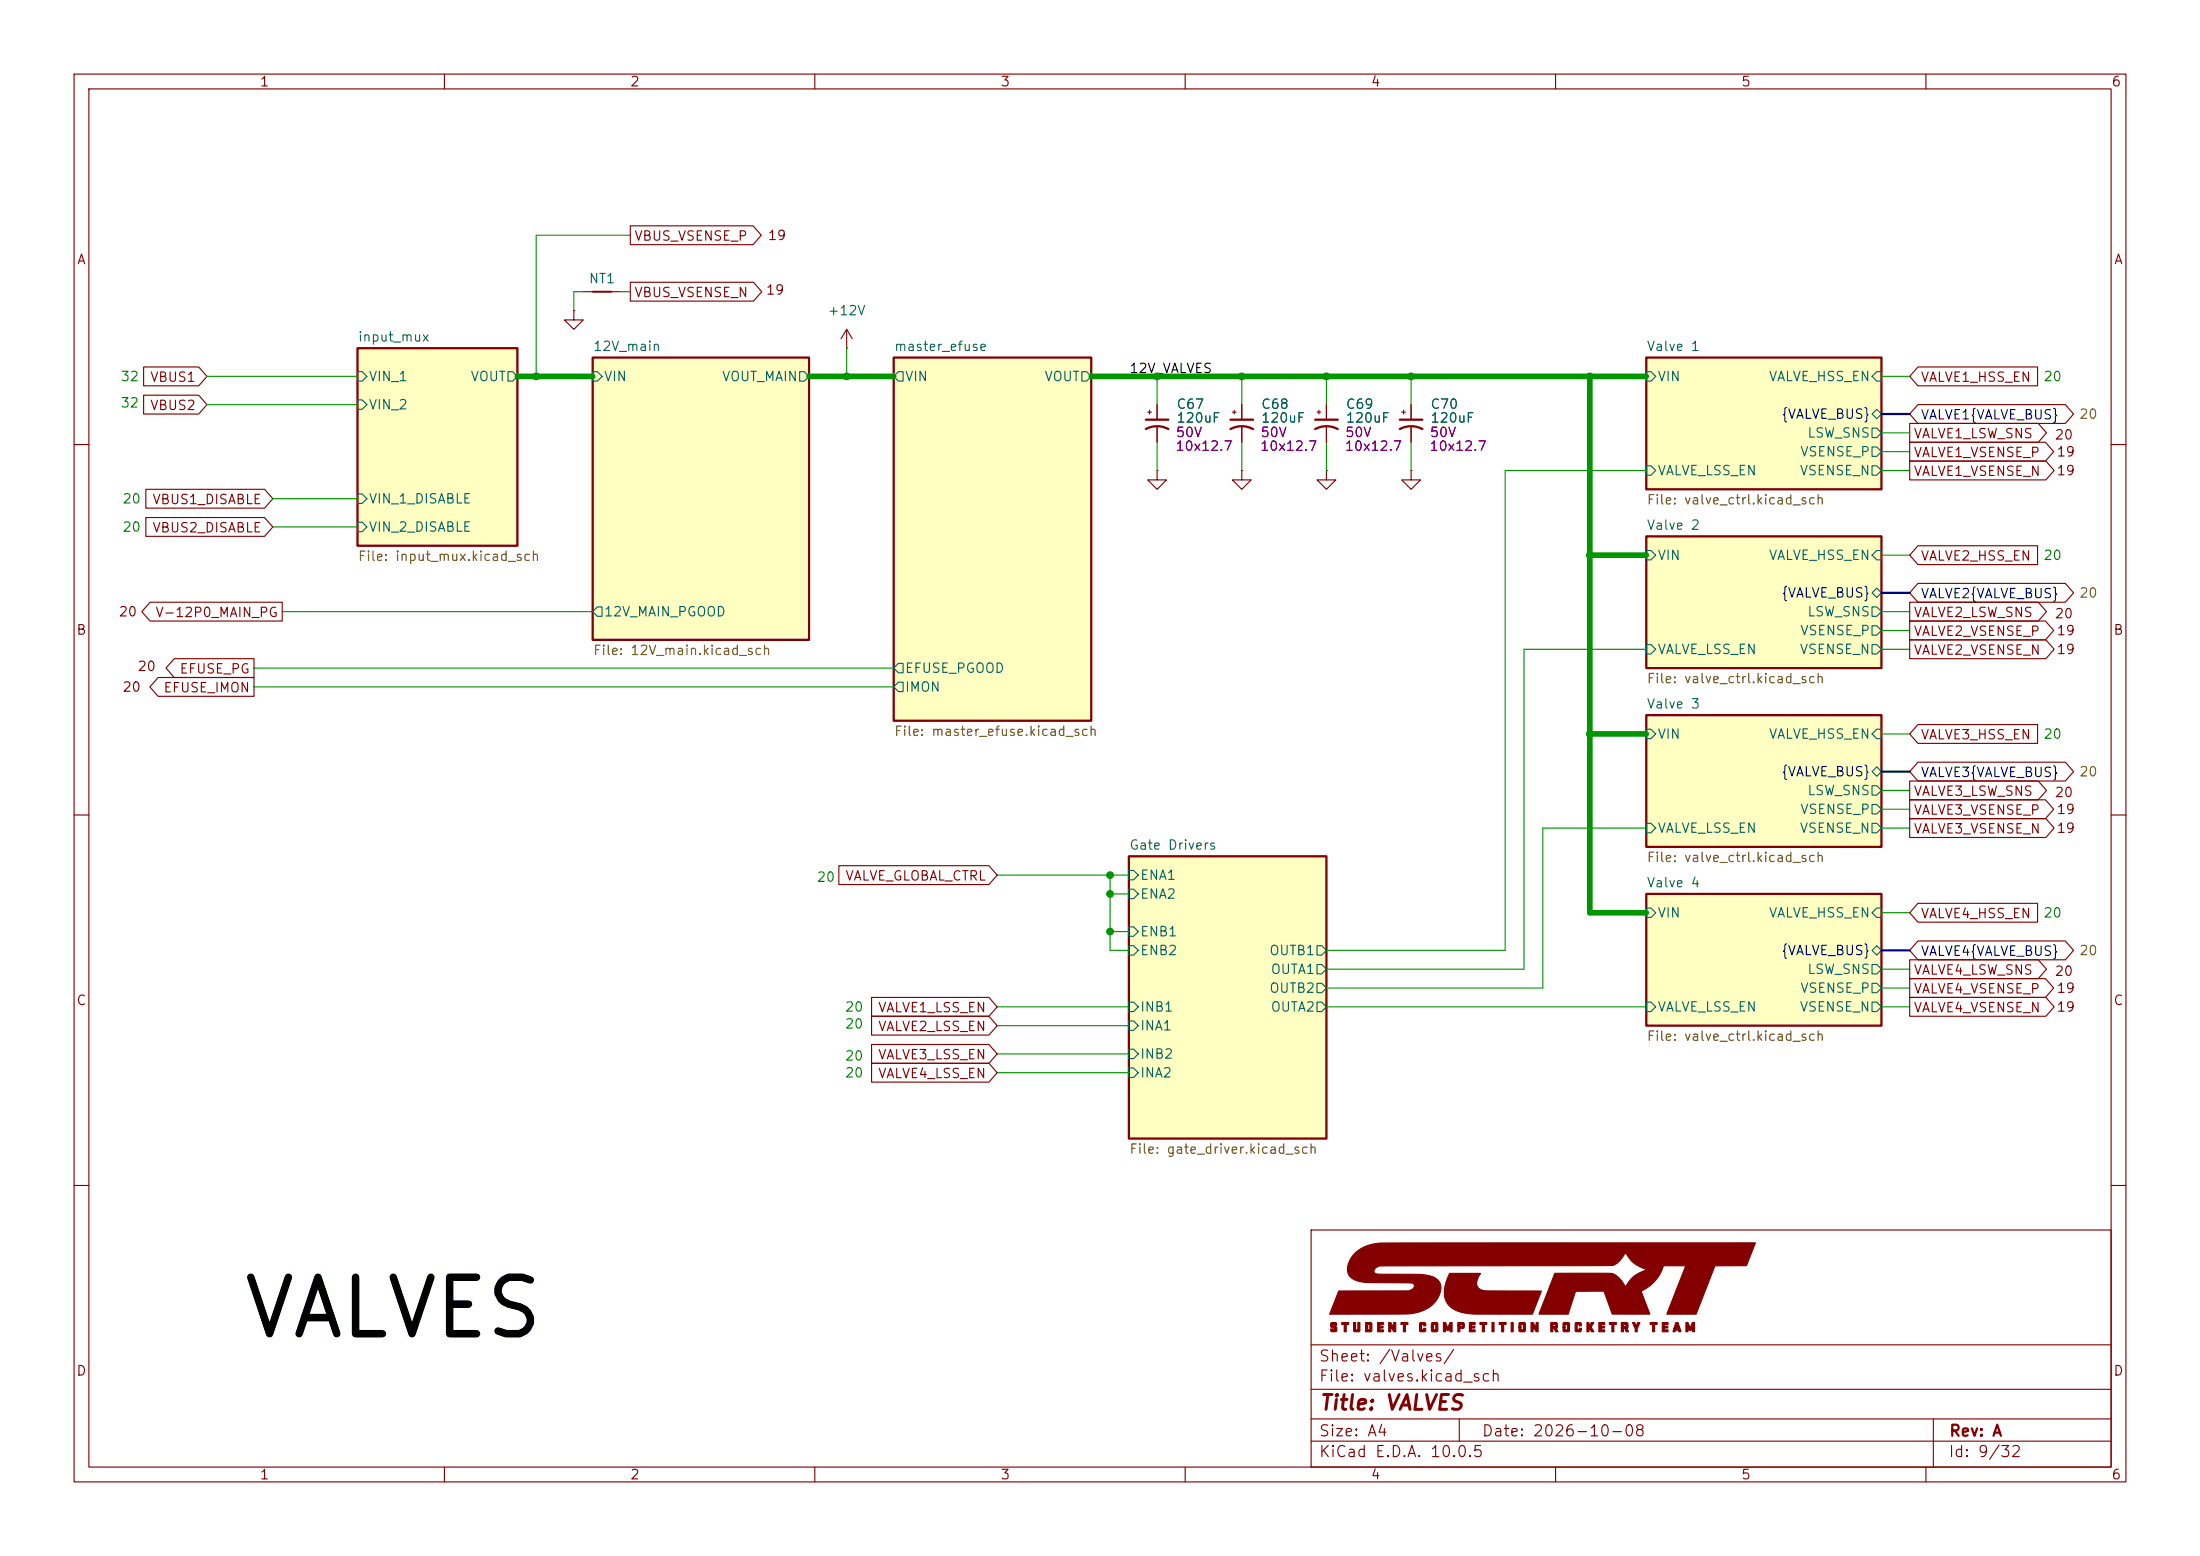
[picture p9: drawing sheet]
<svg xmlns="http://www.w3.org/2000/svg" width="297mm" height="210mm" viewBox="0 0 297 210" stroke-linecap="round" stroke-linejoin="round" font-family="sans-serif">
<g fill="none" stroke="#840000" stroke-width=".15">
<path d="M10 10h277v190h-277zM12 12h273v186h-273zM60 10v2M110 10v2M160 10v2M210 10v2M260 10v2M78.7 39.4h5.1M85.1 30.5h16.6l1.1 1.3-1.1 1.2h-16.6zM85.1 38.1h16.6l1.1 1.3-1.1 1.2h-16.6zM19.4 49.5h7.4l1.1 1.3-1.1 1.3h-7.4zM19.4 53.3h7.4l1.1 1.3-1.1 1.3h-7.4z"/>
<path d="M77.5 41.9v1.3h1.2l-1.2 1.3-1.3-1.3h1.3M77.5 41.9h.1M114.3 47h.1M114.3 44.5l-.8 1.2M114.3 44.5l.8 1.2M114.3 44.5v2.5M154.9 55.6h.5M155.2 55.4v.5M156.2 54.6v2M156.2 57.7v2M166.4 55.6h.5M166.6 55.4v.5"/>
<path d="M167.6 54.6v2M167.6 57.7v2M177.8 55.6h.5M178.1 55.4v.5M179.1 54.6v2M179.1 57.7v2M189.2 55.6h.5M189.5 55.4v.5M190.5 54.6v2M190.5 57.7v2M257.8 57.1h17.4l1.1 1.3-1.1 1.3h-17.4zM257.8 59.7h18.3l1.1 1.3-1.1 1.2h-18.3z"/>
<path d="M258.9 49.5h16.2v2.6h-16.2l-1.1-1.3zM258.9 54.6h19.9l1.1 1.3-1.1 1.3h-19.9l-1.1-1.3zM10 60h2M19.7 66h16l1.1 1.3-1.1 1.3h-16zM19.7 69.8h16l1.1 1.3-1.1 1.3h-16zM156.2 63.5v1.3h1.3l-1.3 1.2-1.3-1.2h1.3M156.2 63.5h.1M167.6 63.5v1.3h1.3l-1.3 1.2-1.2-1.2h1.2M167.6 63.5h.1M179.1 63.5v1.3h1.2l-1.2 1.2-1.3-1.2h1.3M179.1 63.5h.1M190.5 63.5v1.3h1.3l-1.3 1.2-1.3-1.2h1.3"/>
<path d="M190.5 63.5h.1M257.8 62.2h18.4l1.1 1.3-1.1 1.3h-18.4zM258.9 73.7h16.2v2.5h-16.2l-1.1-1.3zM258.9 78.7h19.9l1.1 1.3-1.1 1.3h-19.9l-1.1-1.3zM285 60h2M20.3 81.3h17.8v2.5h-17.8l-1.2-1.2zM21.3 91.4h13v2.6h-13l-1.1-1.3zM23.5 88.9h10.8v2.5h-10.8l-1.1-1.2zM257.8 81.3h17.4l1.1 1.3-1.1 1.2h-17.4zM257.8 86.4h18.4l1.1 1.2-1.1 1.3h-18.4zM257.8 83.8h18.3l1.1 1.3-1.1 1.3h-18.3zM258.9 97.8h16.2v2.5h-16.2l-1.1-1.2z"/>
<path d="M10 110h2M113.2 116.8h20.3l1.1 1.3-1.1 1.3h-20.3zM257.8 110.5h18.4l1.1 1.3-1.1 1.2h-18.4zM257.8 105.4h17.4l1.1 1.3-1.1 1.3h-17.4zM257.8 107.9h18.3l1.1 1.3-1.1 1.3h-18.3zM258.9 102.9h19.9l1.1 1.2-1.1 1.3h-19.9l-1.1-1.3zM285 110h2M117.7 137.2h15.8l1.1 1.2-1.1 1.3h-15.8zM117.7 134.6h15.8l1.1 1.3-1.1 1.3h-15.8zM257.8 129.5h17.4l1.1 1.3-1.1 1.3h-17.4zM257.8 134.6h18.4l1.1 1.3-1.1 1.3h-18.4zM257.8 132.1h18.3l1.1 1.3-1.1 1.2h-18.3z"/>
<path d="M258.9 121.9h16.2v2.6h-16.2l-1.1-1.3zM258.9 127h19.9l1.1 1.3-1.1 1.2h-19.9l-1.1-1.2zM117.7 143.5h15.8l1.1 1.3-1.1 1.3h-15.8zM117.7 141h15.8l1.1 1.2-1.1 1.3h-15.8zM10 160h2M177 166h108v32h-108zM285 160h2M60 198v2M110 198v2M160 198v2M177 194.5h108M177 191.5h108"/>
<path d="M177 187.5h108M177 181.5h108M197 191.5v3M210 198v2M260 198v2M261 191.5v6.5"/>
</g>
<g fill="#840000" stroke="#840000" stroke-width=".15">
<path d="M179.7 178.5h.6l.1 .1 .1 .3-.6-.1v.1l.1 .1a.41 .41 0 0 1 .5 .2 .41 .41 0 0 1-.2 .5h-.5l-.2-.1v-.2l.6 .1v-.2h-.1a.42 .42 0 0 1-.5-.3 .42 .42 0 0 1 .1-.5z"/>
<path d="M181.1 178.5h1v.3h-.4v.9h-.2v-.9h-.4z"/>
<path d="M182.7 178.5h.3v1h.3v-1h.3v1.1l-.1 .1h-.7l-.1-.1z"/>
<path d="M184.4 178.5h.7l.1 .1v1l-.1 .1h-.7v-.6h.2v.4h.3v-.7h-.3v.3h-.2z"/>
<path d="M186 178.5h.8v.3h-.5v.2h.4v.2h-.4v.3h.5v.2h-.8z"/>
<path d="M187.5 178.5h.3l.4 .7v-.7h.2v1.2h-.2l-.4-.6-.1 .6h-.2z"/>
<path d="M189.1 178.5h1v.3h-.4v.9h-.2v-.9h-.4z"/>
<path d="M191.8 178.5h.6l.1 .1v.3h-.3v-.1h-.3v.7h.3v-.2h.3v.3l-.1 .1h-.6l-.2-.1v-1z"/>
<path d="M193.3 178.5h.7l.1 .1v1l-.1 .1h-.7l-.1-.1v-.5h.3v.4h.3v-.7h-.3v.3h-.3v-.5z"/>
<path d="M194.9 178.5h.3l.3 .7 .3-.7h.2v1.2h-.2v-.6l-.2 .4h-.3l-.2-.4v.6h-.2z"/>
<path d="M196.8 178.5h.4a.37 .37 0 0 1 .4 .1 .37 .37 0 0 1 .1 .4l-.1 .3h-.5v.4h-.3v-.8h.3v.1h.3v-.2h-.3v.1h-.3z"/>
<path d="M198.4 178.5h.7v.3h-.5v.2h.5v.2h-.5v.3h.5v.2h-.7z"/>
<path d="M199.8 178.5h.9v.3h-.3v.9h-.3v-.9h-.3z"/>
<path d="M201.4 178.5h.3v1.2h-.3z"/>
<path d="M202.4 178.5h.9v.3h-.3v.9h-.3v-.9h-.3z"/>
<path d="M204 178.5h.3v1.2h-.3z"/>
<path d="M205.2 178.5h.6l.1 .1v1l-.1 .1h-.6l-.1-.1v-.5h.2v.4h.4v-.7h-.4v.3h-.2v-.5z"/>
<path d="M206.7 178.5h.3l.4 .7v-.7h.2v1.2h-.2l-.4-.6v.6h-.3z"/>
<path d="M209.4 178.5h.3a.34 .34 0 0 1 .4 0 .34 .34 0 0 1 .2 .4v.3l-.2 .1 .2 .4h-.3l-.2-.4h-.2v.4h-.2v-.8h.2v.1h.4v-.2h-.4v.1h-.2z"/>
<path d="M211.1 178.5h.7l.1 .1v1l-.1 .1h-.7l-.1-.1v-.5h.3v.4h.3v-.7h-.3v.3h-.3v-.5z"/>
<path d="M212.8 178.5h.6l.1 .1v.3h-.3v-.1h-.3v.7h.3v-.2h.3v.3l-.1 .1h-.6l-.2-.1v-1z"/>
<path d="M214.2 178.5h.3v.5l.3-.5h.4l-.4 .6 .4 .6h-.3l-.4-.5v.5h-.3z"/>
<path d="M215.9 178.5h.7v.3h-.5v.2h.5v.2h-.5v.3h.5v.2h-.7z"/>
<path d="M217.3 178.5h.9v.3h-.3v.9h-.3v-.9h-.3z"/>
<path d="M218.9 178.5h.4a.34 .34 0 0 1 .4 0 .34 .34 0 0 1 .1 .4v.3l-.2 .1 .3 .4h-.4l-.2-.4h-.1v.4h-.3v-.8h.3v.1h.3v-.2h-.3v.1h-.3z"/>
<path d="M220.4 178.5h.3l.2 .5 .2-.5h.3l-.4 .8v.4h-.2v-.4z"/>
<path d="M222.8 178.5h.9v.3h-.3v.9h-.3v-.9h-.3z"/>
<path d="M224.4 178.5h.8v.3h-.5v.2h.4v.2h-.4v.3h.5v.2h-.8z"/>
<path d="M226.2 178.5h.3l.4 1.2a.25 .25 0 0 1-.3-.2h-.4a.22 .22 0 0 1-.1 .2 .22 .22 0 0 1-.2 0l.1-.5h.5l-.1-.3-.1 .3h-.3z"/>
<path d="M227.6 178.5h.3l.3 .7 .3-.7h.3v1.2h-.3v-.6l-.2 .4h-.2l-.2-.4v.6h-.3z"/>
<path d="M182.8 169.2a6.3 6.3 0 0 1 4.6-1.4l49.6-.1-1.2 3.1h-4.3l-2.5 6.6h-4l2.6-6.6h-3a5.6 5.6 0 0 1-3 3.5l1.1 3.1h-5l-1.1-2.9a.24 .24 0 0 0-.1-.2 .24 .24 0 0 0-.3 0h-3.5l-1 3.1h-3.9l2.1-5.5h7.6a3.5 3.5 0 0 1 2 1.8 4.6 4.6 0 0 1 2.7-2.3 4.5 4.5 0 0 1-2.7-2.3h-.1a2.78 2.78 0 0 1-1.7 1.7l-31.3 .1a.88 .88 0 0 0-.9 .8 .93 .93 0 0 0 1 .3h3.2a10.5 10.5 0 0 1 3.9 .4 1.67 1.67 0 0 1 .7 2.4 4.7 4.7 0 0 1-4 2.5l-10.8 .1 1.2-3.2h9.4a.69 .69 0 0 0 .8-.9 2.61 2.61 0 0 0-1.6-.2h-4.4a4.5 4.5 0 0 1-2.6-.8 2.26 2.26 0 0 1 .3-2.8z"/>
<path d="M195.7 171.9h4.2a1.52 1.52 0 0 0-.2 2l.3 .2a28.8 28.8 0 0 0 5.2 .1l2.9 .1-1.2 3.1h-5.8a11.3 11.3 0 0 1-4.6-.6 2.92 2.92 0 0 1-1.2-3.9z"/>
</g>
<g fill="#ffffc2" stroke="#ffffc2" stroke-width=".14">
<path d="M80 48.3h29.2v38.1h-29.2z"/>
<path d="M152.4 115.6h26.7v38.1h-26.7z"/>
<path d="M48.3 47h21.5v26.7h-21.5z"/>
<path d="M120.6 48.3h26.7v49h-26.7z"/>
<path d="M222.2 96.5h31.8v17.8h-31.8z"/>
<path d="M222.2 120.7h31.8v17.7h-31.8z"/>
<path d="M222.2 48.3h31.8v17.7h-31.8z"/>
<path d="M222.2 72.4h31.8v17.8h-31.8z"/>
</g>
<g fill="none" stroke="#840000" stroke-width=".3">
<path d="M48.3 47h21.5v26.7h-21.5zM80 48.3h29.2v38.1h-29.2zM120.6 48.3h26.7v49h-26.7zM154.7 57.9a3.2 3.2 0 0 1 3 0M154.7 56.6h3M166.1 57.9a3.2 3.2 0 0 1 3.1 0M166.1 56.6h3.1M177.5 57.9a3.2 3.2 0 0 1 3.1 0M177.5 56.6h3.1M189 57.9a3.2 3.2 0 0 1 3 0M189 56.6h3M222.2 48.3h31.8v17.7h-31.8z"/>
<path d="M222.2 72.4h31.8v17.8h-31.8zM222.2 96.5h31.8v17.8h-31.8zM152.4 115.6h26.7v38.1h-26.7zM222.2 120.7h31.8v17.7h-31.8z"/>
</g>
<g fill="none" stroke="#006464" stroke-width=".15">
<path d="M48.3 50.2h.6l.6 .6-.6 .6h-.6zM48.3 54h.6l.6 .6-.6 .6h-.6zM68.6 50.2h.6l.6 .6-.6 .6h-.6zM80 50.2h.6l.7 .6-.7 .6h-.6zM107.9 50.2h.7l.6 .6-.6 .6h-.7zM120.6 50.8l.7-.6h.6v1.2h-.6zM146 50.2h.7l.6 .6-.6 .6h-.7zM222.2 50.2h.7l.6 .6-.6 .6h-.7zM252.7 55.9l.7-.7 .6 .7-.6 .6zM252.7 57.8h.7l.6 .6-.6 .7h-.7zM253.4 50.2h.6v1.2h-.6l-.7-.6zM48.3 66.7h.6l.6 .6-.6 .6h-.6z"/>
<path d="M48.3 70.5h.6l.6 .6-.6 .7h-.6zM222.2 62.9h.7l.6 .6-.6 .6h-.7zM222.2 74.3h.7l.6 .6-.6 .7h-.7zM252.7 62.9h.7l.6 .6-.6 .6h-.7zM252.7 60.3h.7l.6 .7-.6 .6h-.7zM253.4 74.3h.6v1.3h-.6l-.7-.7zM80.6 81.9h.7v1.3h-.7l-.6-.6zM120.6 92.7l.7-.6h.6v1.2h-.6zM121.3 89.5h.6v1.3h-.6l-.7-.6zM222.2 98.4h.7l.6 .7-.6 .6h-.7zM222.2 87h.7l.6 .6-.6 .7h-.7zM252.7 80l.7-.6 .6 .6-.6 .6z"/>
<path d="M252.7 81.9h.7l.6 .7-.6 .6h-.7zM252.7 87h.7l.6 .6-.6 .7h-.7zM252.7 84.5h.7l.6 .6-.6 .6h-.7zM253.4 98.4h.6v1.3h-.6l-.7-.6zM152.4 117.5h.6l.7 .6-.7 .6h-.6zM222.2 111.1h.7l.6 .7-.6 .6h-.7zM252.7 104.1l.7-.6 .6 .6-.6 .7zM252.7 106h.7l.6 .7-.6 .6h-.7zM252.7 111.1h.7l.6 .7-.6 .6h-.7zM252.7 108.6h.7l.6 .6-.6 .7h-.7zM152.4 120h.6l.7 .7-.7 .6h-.6zM152.4 125.1h.6l.7 .6-.7 .7h-.6z"/>
<path d="M152.4 127.6h.6l.7 .7-.7 .6h-.6zM152.4 135.3h.6l.7 .6-.7 .6h-.6zM152.4 137.8h.6l.7 .6-.7 .7h-.6zM177.8 130.2h.6l.7 .6-.7 .6h-.6zM177.8 135.3h.6l.7 .6-.7 .6h-.6zM177.8 127.6h.6l.7 .7-.7 .6h-.6zM177.8 132.7h.6l.7 .7-.7 .6h-.6zM222.2 122.6h.7l.6 .6-.6 .6h-.7zM222.2 135.3h.7l.6 .6-.6 .6h-.7zM252.7 128.3l.7-.7 .6 .7-.6 .6zM252.7 130.2h.7l.6 .6-.6 .6h-.7zM252.7 135.3h.7l.6 .6-.6 .6h-.7z"/>
<path d="M252.7 132.7h.7l.6 .7-.6 .6h-.7zM253.4 122.6h.6v1.2h-.6l-.7-.6zM152.4 141.6h.6l.7 .6-.7 .7h-.6zM152.4 144.1h.6l.7 .7-.7 .6h-.6z"/>
</g>
<path d="M80 39.4h2.5" fill="none" stroke="#840000" stroke-width=".25"/>
<path d="M254 55.9h3.8M254 80h3.8M254 104.1h3.8M254 128.3h3.8" fill="none" stroke="#000084" stroke-width=".3"/>
<g fill="none" stroke="#009600" stroke-width=".15">
<path d="M78.7 39.4h-1.2v2.5M83.8 39.4h1.3M85.1 31.8h-12.7v19M27.9 50.8h20.4M27.9 54.6h20.4M114.3 47v3.8M152.4 50.8h38.1v3.8M156.2 50.8v3.8M156.2 59.7v3.8M167.6 50.8v3.8M167.6 59.7v3.8M179.1 50.8v3.8"/>
<path d="M179.1 59.7v3.8M190.5 59.7v3.8M254 50.8h3.8M254 58.4h3.8M36.8 71.1h11.5M36.8 67.3h11.5M222.2 63.5h-19v64.8h-24.1M254 63.5h3.8M254 74.9h3.8M254 61h3.8M34.3 92.7h86.3M34.3 90.2h86.3"/>
<path d="M38.1 82.6h41.9M222.2 87.6h-16.5v43.2h-26.6M254 87.6h3.8M254 82.6h3.8M254 99.1h3.8M254 85.1h3.8M134.6 118.1h17.8M149.9 118.1v10.2h2.5M222.2 111.8h-13.9v21.6h-29.2M254 111.8h3.8M254 109.2h3.8M254 106.7h3.8"/>
<path d="M134.6 138.4h17.8M134.6 135.9h17.8M149.9 125.7h2.5M149.9 120.7h2.5M179.1 135.9h43.1M254 135.9h3.8M254 133.4h3.8M254 130.8h3.8M254 123.2h3.8M134.6 142.2h17.8M134.6 144.8h17.8"/>
</g>
<path d="M69.8 50.8h10.2M109.2 50.8h11.4M147.3 50.8h74.9M214.6 50.8v72.4h7.6M214.6 74.9h7.6M214.6 99.1h7.6" fill="none" stroke="#009600" stroke-width=".76"/>
<g fill="#009600" stroke="#009600" stroke-width=".14">
<circle cx="149.9" cy="125.7" r=".46"/>
<circle cx="72.4" cy="50.8" r=".46"/>
<circle cx="149.9" cy="120.7" r=".46"/>
<circle cx="149.9" cy="118.1" r=".46"/>
<circle cx="167.6" cy="50.8" r=".46"/>
<circle cx="156.2" cy="50.8" r=".46"/>
<circle cx="114.3" cy="50.8" r=".46"/>
<circle cx="214.6" cy="50.8" r=".46"/>
<circle cx="179.1" cy="50.8" r=".46"/>
<circle cx="214.6" cy="74.9" r=".46"/>
<circle cx="190.5" cy="50.8" r=".46"/>
<circle cx="214.6" cy="99.1" r=".46"/>
</g>
<text font-size="7.6" x="32.4" y="182.3">VALVES</text>
<text font-size="2" fill="#840000" x="178" y="190.8">Title: VALVES</text>
<g font-size="1.5" fill="#840000">
<text x="178" y="184.1">Sheet: /Valves/</text>
<text x="178" y="186.8">File: valves.kicad_sch</text>
<text x="178" y="197">KiCad E.D.A. 10.0.5</text>
<text x="178" y="194.2">Size: A4</text>
<text x="200" y="194.2">Date: 2026-10-08</text>
<text x="263" y="197">Id: 9/32</text>
<text x="263" y="194.2">Rev: A</text>
</g>
<g font-size="1.3" fill="#840000">
<text x="35" y="12">1</text>
<text x="85" y="12">2</text>
<text x="135" y="12">3</text>
<text x="185" y="12">4</text>
<text x="235" y="12">5</text>
<text x="285" y="12">6</text>
<text x="10.3" y="36">A</text>
<text x="85.5" y="32.8">VBUS_VSENSE_P</text>
<text x="285.3" y="36">A</text>
<text x="85.5" y="40.4">VBUS_VSENSE_N</text>
<text x="20.2" y="51.9">VBUS1</text>
<text x="259.2" y="51.9">VALVE1_HSS_EN</text>
<text x="20.2" y="55.7">VBUS2</text>
<text x="258.3" y="59.5">VALVE1_LSW_SNS</text>
<text x="258.3" y="64.6">VALVE1_VSENSE_N</text>
<text x="258.3" y="62">VALVE1_VSENSE_P</text>
<text x="20.5" y="68.4">VBUS1_DISABLE</text>
<text x="20.5" y="72.2">VBUS2_DISABLE</text>
<text x="259.2" y="76">VALVE2_HSS_EN</text>
<text x="20.9" y="83.6">V-12P0_MAIN_PG</text>
<text x="258.3" y="83.6">VALVE2_LSW_SNS</text>
<text x="10.2" y="86">B</text>
<text x="258.3" y="88.7">VALVE2_VSENSE_N</text>
<text x="258.3" y="86.1">VALVE2_VSENSE_P</text>
<text x="285.2" y="86">B</text>
<text x="22" y="93.8">EFUSE_IMON</text>
<text x="24.2" y="91.2">EFUSE_PG</text>
<text x="259.2" y="100.1">VALVE3_HSS_EN</text>
<text x="258.3" y="107.7">VALVE3_LSW_SNS</text>
<text x="258.3" y="112.8">VALVE3_VSENSE_N</text>
<text x="258.3" y="110.3">VALVE3_VSENSE_P</text>
<text x="114" y="119.2">VALVE_GLOBAL_CTRL</text>
<text x="259.2" y="124.2">VALVE4_HSS_EN</text>
<text x="258.3" y="131.9">VALVE4_LSW_SNS</text>
<text x="10.2" y="136">C</text>
<text x="118.4" y="136.9">VALVE1_LSS_EN</text>
<text x="258.3" y="136.9">VALVE4_VSENSE_N</text>
<text x="258.3" y="134.4">VALVE4_VSENSE_P</text>
<text x="285.2" y="136">C</text>
<text x="118.4" y="139.5">VALVE2_LSS_EN</text>
<text x="118.4" y="143.3">VALVE3_LSS_EN</text>
<text x="118.4" y="145.8">VALVE4_LSS_EN</text>
<text x="10.2" y="186">D</text>
<text x="285.2" y="186">D</text>
<text x="35" y="200">1</text>
<text x="85" y="200">2</text>
<text x="135" y="200">3</text>
<text x="185" y="200">4</text>
<text x="235" y="200">5</text>
<text x="285" y="200">6</text>
</g>
<g font-size="1.3" fill="#710203">
<text x="103.6" y="32.7">19</text>
<text x="103.3" y="40.1">19</text>
<text x="277.3" y="59.6">20</text>
<text x="277.6" y="64.5">19</text>
<text x="277.6" y="61.9">19</text>
<text x="15.9" y="83.5">20</text>
<text x="277.3" y="83.8">20</text>
<text x="277.6" y="88.6">19</text>
<text x="277.6" y="86.1">19</text>
<text x="16.4" y="93.7">20</text>
<text x="18.5" y="90.9">20</text>
<text x="277.3" y="107.9">20</text>
<text x="277.6" y="110.2">19</text>
<text x="277.6" y="112.7">19</text>
<text x="277.3" y="132">20</text>
<text x="277.6" y="136.9">19</text>
<text x="277.6" y="134.3">19</text>
</g>
<g font-size="1.3" fill="#006464">
<text x="79.4" y="38.6">NT1</text>
<text x="48.2" y="46.4">input_mux</text>
<text x="80" y="47.7">12V_main</text>
<text x="111.6" y="42.9">+12V</text>
<text x="120.6" y="47.7">master_efuse</text>
<text x="222.2" y="47.7">Valve 1</text>
<text x="49.7" y="51.8">VIN_1</text>
<text x="63.4" y="51.8">VOUT</text>
<text x="81.4" y="51.8">VIN</text>
<text x="97.4" y="51.8">VOUT_MAIN</text>
<text x="122.1" y="51.8">VIN</text>
<text x="140.9" y="51.8">VOUT</text>
<text x="223.7" y="51.8">VIN</text>
<text x="238.7" y="51.8">VALVE_HSS_EN</text>
<text x="49.7" y="55.6">VIN_2</text>
<text x="158.7" y="55.5">C67</text>
<text x="158.7" y="57.4">120uF</text>
<text x="170.2" y="55.5">C68</text>
<text x="170.2" y="57.4">120uF</text>
<text x="181.6" y="55.5">C69</text>
<text x="181.6" y="57.4">120uF</text>
<text x="193" y="55.5">C70</text>
<text x="193" y="57.4">120uF</text>
<text x="243.9" y="59.4">LSW_SNS</text>
<text x="223.7" y="64.5">VALVE_LSS_EN</text>
<text x="242.9" y="64.5">VSENSE_N</text>
<text x="242.9" y="61.9">VSENSE_P</text>
<text x="49.7" y="68.3">VIN_1_DISABLE</text>
<text x="222.2" y="71.8">Valve 2</text>
<text x="49.7" y="72.1">VIN_2_DISABLE</text>
<text x="223.7" y="75.9">VIN</text>
<text x="238.7" y="75.9">VALVE_HSS_EN</text>
<text x="81.4" y="83.5">12V_MAIN_PGOOD</text>
<text x="243.9" y="83.5">LSW_SNS</text>
<text x="223.7" y="88.6">VALVE_LSS_EN</text>
<text x="242.9" y="88.6">VSENSE_N</text>
<text x="242.9" y="86.1">VSENSE_P</text>
<text x="122.1" y="91.1">EFUSE_PGOOD</text>
<text x="122.1" y="93.7">IMON</text>
<text x="222.2" y="96">Valve 3</text>
<text x="223.7" y="100">VIN</text>
<text x="238.7" y="100">VALVE_HSS_EN</text>
<text x="243.9" y="107.6">LSW_SNS</text>
<text x="223.7" y="112.7">VALVE_LSS_EN</text>
<text x="242.9" y="112.7">VSENSE_N</text>
<text x="242.9" y="110.2">VSENSE_P</text>
<text x="152.4" y="115">Gate Drivers</text>
<text x="153.8" y="119.1">ENA1</text>
<text x="153.8" y="121.6">ENA2</text>
<text x="222.2" y="120.1">Valve 4</text>
<text x="223.7" y="124.2">VIN</text>
<text x="238.7" y="124.2">VALVE_HSS_EN</text>
<text x="153.8" y="126.7">ENB1</text>
<text x="153.8" y="129.2">ENB2</text>
<text x="171.3" y="129.2">OUTB1</text>
<text x="171.5" y="131.8">OUTA1</text>
<text x="243.9" y="131.8">LSW_SNS</text>
<text x="153.8" y="136.9">INB1</text>
<text x="171.3" y="134.3">OUTB2</text>
<text x="171.5" y="136.9">OUTA2</text>
<text x="223.7" y="136.9">VALVE_LSS_EN</text>
<text x="242.9" y="136.9">VSENSE_N</text>
<text x="242.9" y="134.3">VSENSE_P</text>
<text x="153.8" y="143.2">INB2</text>
<text x="153.8" y="139.4">INA1</text>
<text x="153.8" y="145.7">INA2</text>
</g>
<g font-size="1.3" fill="#0b7100">
<text x="16.2" y="51.8">32</text>
<text x="275.8" y="51.8">20</text>
<text x="16.2" y="55.3">32</text>
<text x="16.4" y="68.3">20</text>
<text x="16.4" y="72.1">20</text>
<text x="275.8" y="75.9">20</text>
<text x="275.8" y="100">20</text>
<text x="110.2" y="119.3">20</text>
<text x="275.8" y="124.2">20</text>
<text x="114" y="136.9">20</text>
<text x="114" y="139.1">20</text>
<text x="114" y="143.5">20</text>
<text x="114" y="145.7">20</text>
</g>
<text font-size="1.3" fill="#0f0f0f" x="152.4" y="50.7">12V_VALVES</text>
<g font-size="1.3" fill="#840084">
<text x="158.6" y="59.3">50V</text>
<text x="170.1" y="59.3">50V</text>
<text x="181.5" y="59.3">50V</text>
<text x="192.9" y="59.3">50V</text>
<text x="158.6" y="61.2">10x12.7</text>
<text x="170" y="61.2">10x12.7</text>
<text x="181.5" y="61.2">10x12.7</text>
<text x="192.9" y="61.2">10x12.7</text>
</g>
<g font-size="1.3" fill="#000084">
<text x="240.4" y="56.8">{VALVE_BUS}</text>
<text x="259.2" y="56.9">VALVE1{VALVE_BUS}</text>
<text x="240.4" y="81">{VALVE_BUS}</text>
<text x="259.2" y="81.1">VALVE2{VALVE_BUS}</text>
<text x="240.4" y="105.1">{VALVE_BUS}</text>
<text x="259.2" y="105.2">VALVE3{VALVE_BUS}</text>
<text x="240.4" y="129.2">{VALVE_BUS}</text>
<text x="259.2" y="129.3">VALVE4{VALVE_BUS}</text>
</g>
<g font-size="1.3" fill="#716704">
<text x="280.6" y="56.8">20</text>
<text x="280.6" y="81">20</text>
<text x="280.6" y="105.1">20</text>
<text x="280.6" y="129.2">20</text>
</g>
<g font-size="1.3" fill="#725600">
<text x="222.2" y="68.4">File: valve_ctrl.kicad_sch</text>
<text x="48.2" y="76">File: input_mux.kicad_sch</text>
<text x="80" y="88.7">File: 12V_main.kicad_sch</text>
<text x="222.2" y="92.5">File: valve_ctrl.kicad_sch</text>
<text x="120.6" y="99.6">File: master_efuse.kicad_sch</text>
<text x="222.2" y="116.7">File: valve_ctrl.kicad_sch</text>
<text x="222.2" y="140.8">File: valve_ctrl.kicad_sch</text>
<text x="152.4" y="156">File: gate_driver.kicad_sch</text>
</g>
</svg>
